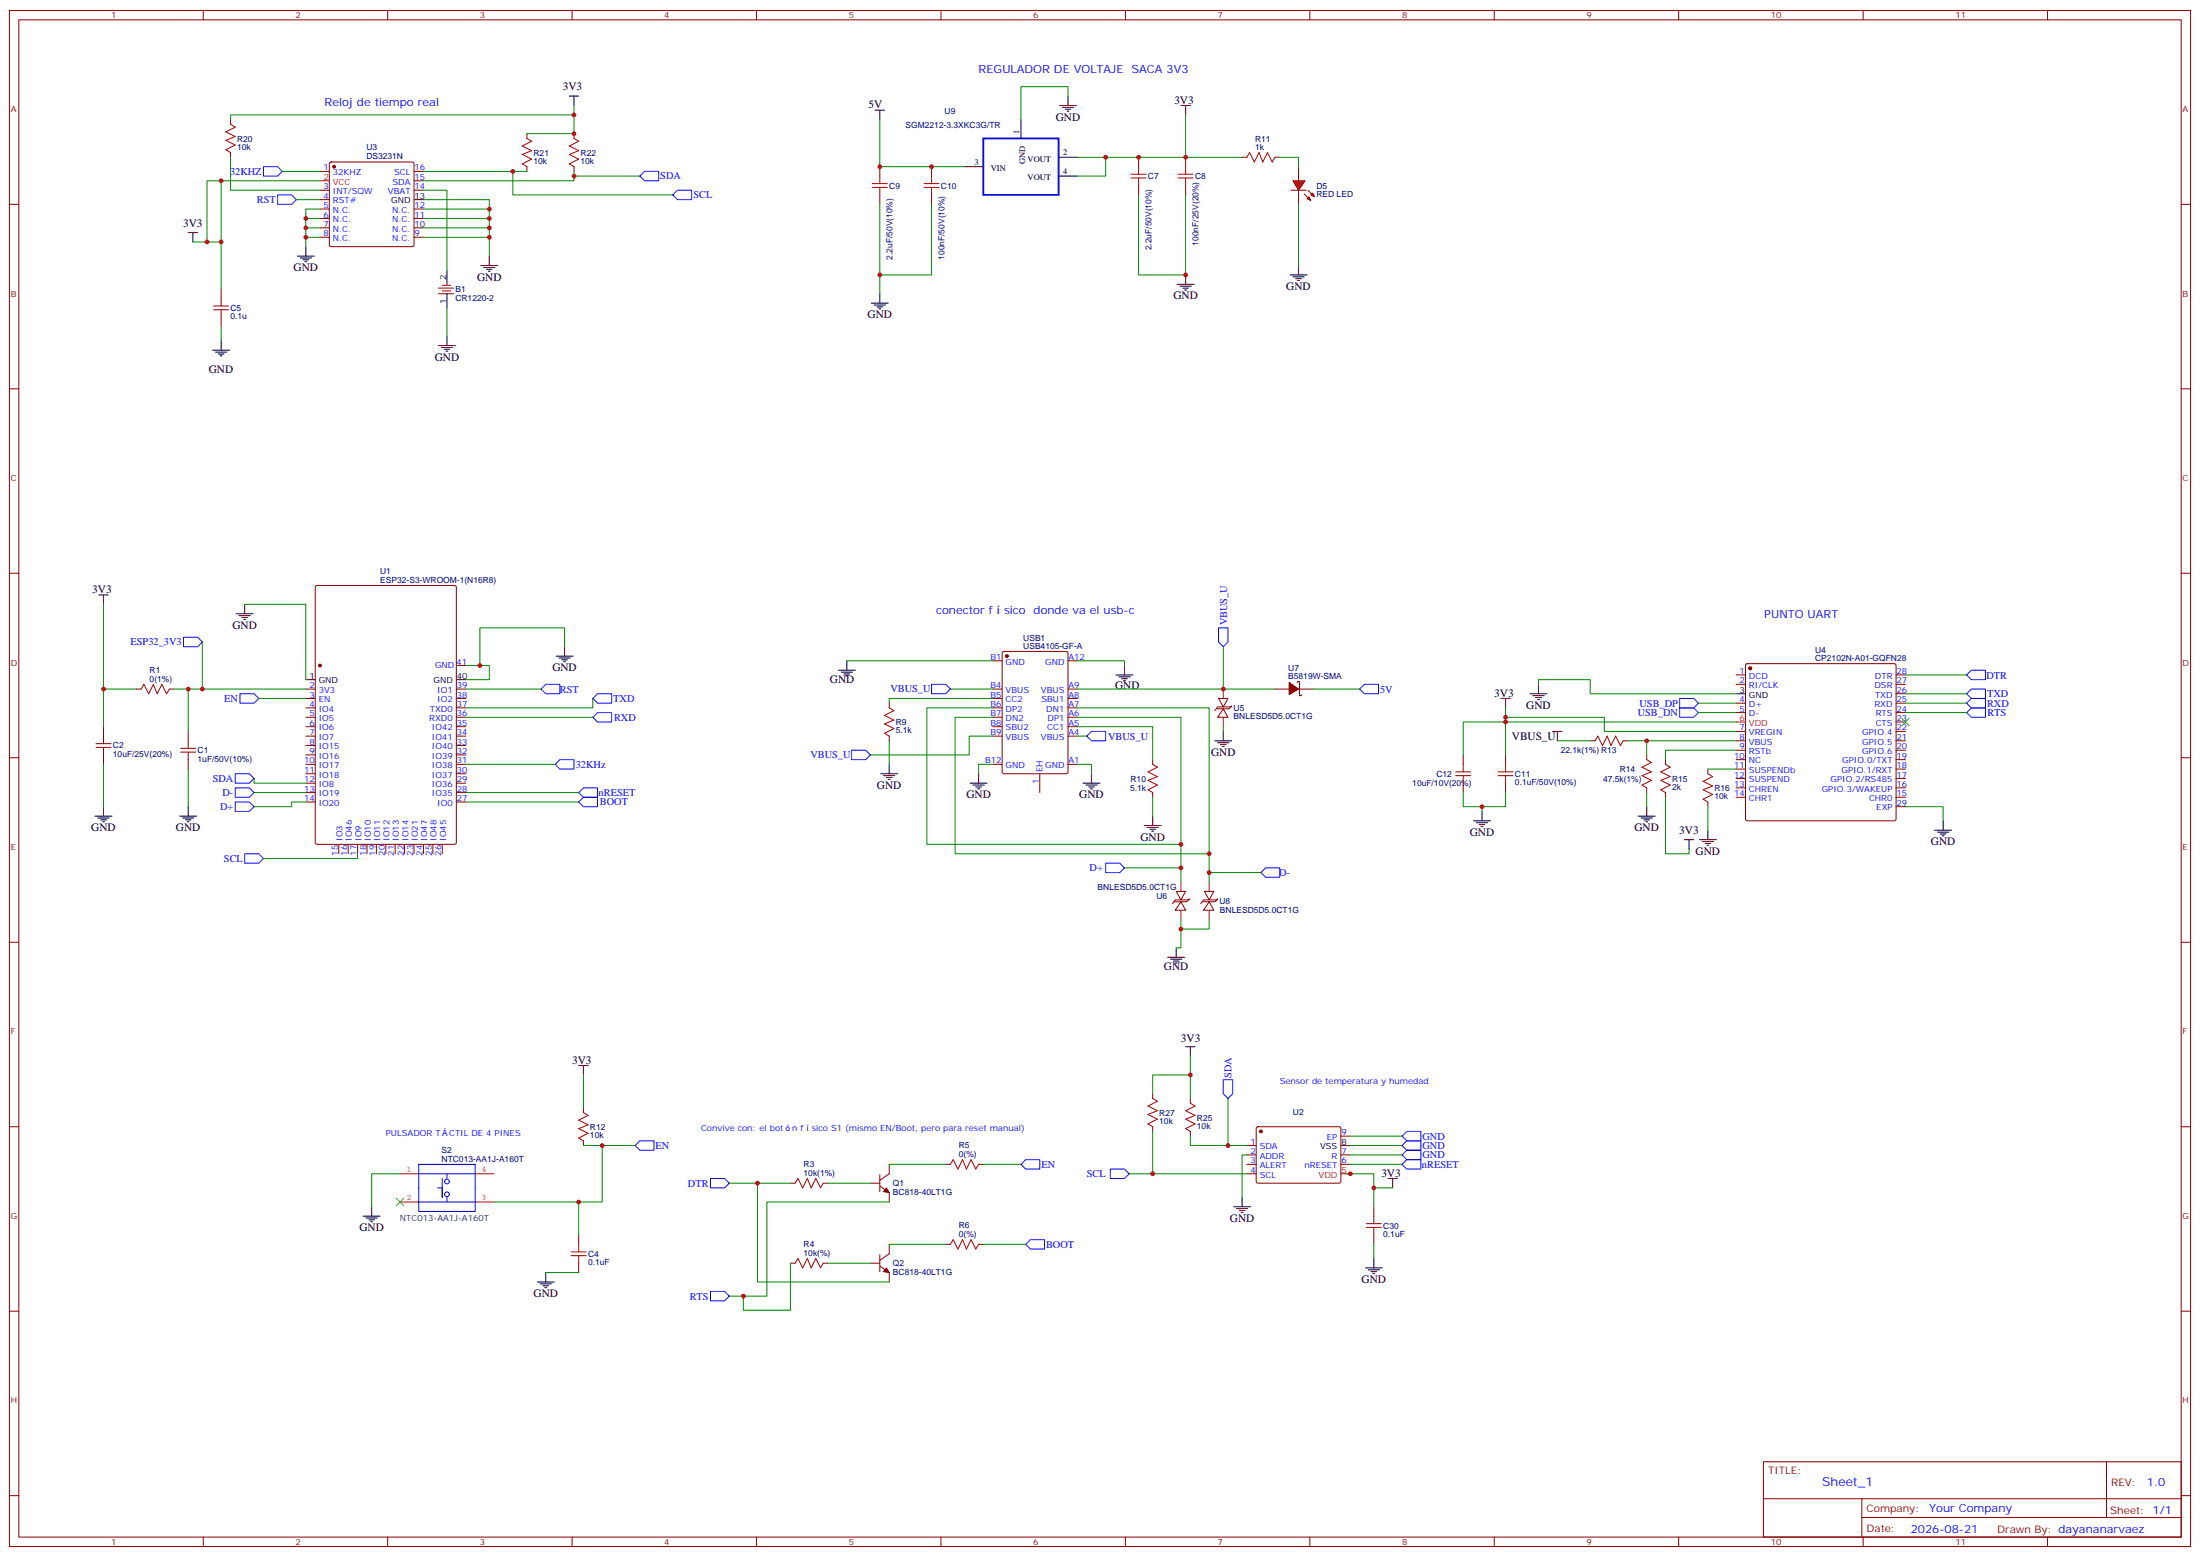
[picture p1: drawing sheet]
<svg xmlns="http://www.w3.org/2000/svg" width="825mm" height="583mm" viewBox="0 0 825 583" stroke-linecap="round" stroke-linejoin="round" font-family="sans-serif">
<g fill="none" stroke="#870000" stroke-width=".37">
<path d="M3.5 3.9h817.8v575.7h-817.8zM7.1 7.4h810.6v568.7h-810.6zM76.2 3.9v3.5M145.3 3.9v3.5M214.5 3.9v3.5M283.6 3.9v3.5M352.8 3.9v3.5M421.9 3.9v3.5M491.1 3.9v3.5M560.2 3.9v3.5M629.4 3.9v3.5M698.5 3.9v3.5"/>
<path d="M767.6 3.9v3.5M86.4 44.8v1.8M86.4 57.2v1.7M197.6 50.1v1.8M215.2 50.1v1.8M426.9 58.9v3.6M444.5 58.9v3.6M465.7 58.9h1.7M478 58.9h1.8M3.5 76.6h3.6M119.9 64.2h3.6M119.9 71.3h3.6"/>
<path d="M119.9 74.8h3.6M119.9 78.4h3.6M123.7 60.9l.5-.2h30.3l.5 .2 .2 .5v30.4l-.2 .5-.5 .2h-30.3l-.5-.3-.2-.4v-30.4zM155.2 64.2h3.5M155.2 71.3h3.5M155.2 78.4h3.5M155.2 67.8h3.5M197.6 62.5v1.7M215.2 62.5v1.7M426.9 69.5v3.6M444.5 69.5v3.6M817.7 76.6h3.6"/>
<path d="M119.9 81.9h3.6M119.9 85.4h3.6M119.9 88.9h3.6M155.2 81.9h3.5M155.2 85.4h3.5M155.2 88.9h3.5M82.9 108.3v3.6M82.9 118.9v3.5M164.4 110.1h5.6M164.4 108h5.6M165.8 109h3.2M165.8 106.9h3.2"/>
<path d="M3.5 145.7h3.6M817.7 145.7h3.6M3.5 214.9h3.6M118.4 219.7l.5-.2h51.5l.6 .4 .1 95.9-.5 .6-51.7 .1-.7-.5v-95.8zM817.7 214.9h3.6M51.2 258.3h1.7M63.5 258.3h1.8M114.7 258.3h3.5M171.1 258.3h3.5M171.1 249.4h3.5M372.2 258.3h3.5M372.2 247.7h3.5"/>
<path d="M375.9 244.4l.5-.2h23.3l.6 .4 .1 44.7-.5 .7h-23.5l-.6-.4-.1-44.7zM400.4 258.3h3.5M400.4 247.7h3.5M478 258.3h5.3M486.5 255.8v-.4h.7v5.3h.7v-.3M486.8 258.3h5.3M38.8 272.4v3.5M70.6 274.1v3.6M114.7 261.8h3.5M114.7 265.3h3.5M114.7 268.9h3.5M114.7 272.4h3.5"/>
<path d="M114.7 275.9h3.5M114.7 279.4h3.5M171.1 261.8h3.5M171.1 265.3h3.5M171.1 268.9h3.5M171.1 272.4h3.5M171.1 275.9h3.5M171.1 279.4h3.5M333.4 263.6v1.7M333.4 275.9v1.8M372.2 261.8h3.5M372.2 265.3h3.5"/>
<path d="M372.2 268.9h3.5M372.2 272.4h3.5M372.2 275.9h3.5M400.4 261.8h3.5M400.4 265.3h3.5M400.4 268.9h3.5M400.4 272.4h3.5M400.4 275.9h3.5M456.8 261.8h3.6l-1.8 3.2zM458.6 265.7l1.8 3.2h-3.9zM461.1 265h-4.6l-1.1 1.4M461.4 265l.4-.4-1.1 1.1h-4.6"/>
<path d="M3.5 284h3.6M38.8 283v3.5M70.6 284.7v3.6M114.7 283h3.5M114.7 286.5h3.5M114.7 290h3.5M114.7 293.5h3.5M114.7 297.1h3.5M171.1 283h3.5M171.1 286.5h3.5M171.1 290h3.5M171.1 293.5h3.5"/>
<path d="M171.1 297.1h3.5M372.2 286.5h3.5M389.8 290v7.1M400.4 286.5h3.5M432.2 284.7v1.8M432.2 297.1v1.7M817.7 284h3.6M114.7 300.6h3.5M127 316.5v3.5M130.5 316.5v3.5M134.1 316.5v3.5M137.6 316.5v3.5"/>
<path d="M141.1 316.5v3.5M144.6 316.5v3.5M148.2 316.5v3.5M151.7 316.5v3.5M155.2 316.5v3.5M158.7 316.5v3.5M162.3 316.5v3.5M165.8 316.5v3.5M171.1 300.6h3.5M441 334.1h3.5l-1.8 3.2zM442.7 338l1.8 3.2h-3.9zM445.2 337.3h-4.6l-1 1.4"/>
<path d="M445.6 337.3l.3-.4-1 1.1h-4.6M451.6 334.1h3.5l-1.8 3.2zM453.3 338l1.8 3.2h-3.9zM455.8 337.3h-4.6l-1.1 1.4M456.1 337.3l.4-.4-1.1 1.1h-4.6M3.5 353.2h3.6M817.7 353.2h3.6M3.5 422.3h3.6M333.4 436.4v3.5l-3.6 2.5M354.5 436.4h1.8M366.9 436.4h1.8M467.4 436.4h3.6"/>
<path d="M467.4 432.9h3.6M467.4 439.9h3.6M467.4 429.4h3.6M471.2 422.5l.5-.2 30.6 .1 .4 .6-.1 20-.6 .5-30.6-.1-.4-.6v-19.8zM502.7 436.4h3.5M502.7 425.8h3.5M502.7 432.9h3.5M817.7 422.3h3.6M296.3 443.5h1.8M308.7 443.5h1.7M326.3 443.5h3.5M329.8 444.5l3.6 2.5v3.5"/>
<path d="M329.8 440.3v6.4M217 462.9v3.5M217 473.5v3.5M296.3 473.5h1.8M308.7 473.5h1.7M326.3 473.5h3.5M329.8 474.5l3.6 2.5v3.5M329.8 470.3v6.3M333.4 466.4v3.5l-3.6 2.5M354.5 466.4h1.8M366.9 466.4h1.8M3.5 491.5h3.6"/>
<path d="M817.7 491.5h3.6M661.1 547.9h156.6v28.2h-156.6zM789.7 547.9v20.9M3.5 560.6h3.6M76.2 576.1v3.5M145.3 576.1v3.5M214.5 576.1v3.5M283.6 576.1v3.5M352.8 576.1v3.5M421.9 576.1v3.5M491.1 576.1v3.5M560.2 576.1v3.5"/>
<path d="M629.4 576.1v3.5M661.1 561.7h156.5M698 568.8h119.6M698 561.7v14.2M698.5 576.1v3.5M767.6 576.1v3.5M817.7 560.6h3.6"/>
</g>
<g fill="#870000" stroke="#870000" stroke-width=".37">
<path d="M332.3 445.2l1.1 1.8-2.1-.3z"/>
<path d="M332.3 475.2l1.1 1.8-2.1-.4z"/>
<path d="M483.3 255.8l3.5 2.5-3.5 2.1z"/>
<circle cx="119.9" cy="249.4" r=".53"/>
<circle cx="472.7" cy="424.1" r=".53"/>
<circle cx="125.2" cy="62.5" r=".53"/>
<circle cx="377.5" cy="245.9" r=".53"/>
</g>
<g fill="none" stroke="#000" stroke-width=".37">
<path d="M213.4 36h3.6M215.2 36v3.5M382.8 44.8v7.1M396.9 58.9h7M155.2 74.8h3.5M361.6 62.5h7.1M396.9 66h7M70.6 87.2h3.5M72.3 87.2v3.5M111.5 96h6.3M112.5 96.7h4.3M113.6 97.4h2.1"/>
<path d="M114.3 98.1h.7M114.7 92.5v3.5M180.3 99.5h6.3M183.4 96v3.5M167.6 101.3v5.3M167.6 110.1v5.3M181.3 100.2h4.3M182.4 100.9h2.1M183.1 101.6h.7M79.7 131.3h6.4M80.8 132h4.2M81.8 132.7h2.2"/>
<path d="M82.5 133.4h.8M82.9 127.7v3.6M37 223h3.6M38.8 223v3.5M88.5 230h6.4M89.6 230.8h4.2M90.7 231.5h2.1M91.4 232.2h.7M91.7 226.5v3.5M114.7 254.7h3.5M171.1 254.7h3.5M208.5 245.9h6.3"/>
<path d="M209.5 246.6h4.3M210.6 247.3h2.1M211.3 248h.7M211.7 242.4v3.5M314.3 251.2h6.4M315.4 251.9h4.2M316.4 252.6h2.2M317.1 253.3h.8M317.5 247.7v3.5M418.4 253h6.3M419.5 253.7h4.2M420.5 254.4h2.1"/>
<path d="M421.2 255.1h.7M421.6 249.4v3.6M455.4 277.7h6.4M456.5 278.4h4.2M457.6 279.1h2.1M458.3 279.8h.7M458.6 274.1v3.6M330.2 290h6.3M331.3 290.7h4.2M332.3 291.4h2.1M333 292.1h.7M333.4 286.5v3.5"/>
<path d="M363.7 293.5h6.4M364.8 294.3h4.2M365.8 295h2.1M366.5 295.7h.7M366.9 290v3.5M406 293.5h6.4M407.1 294.3h4.2M408.2 295h2.1M408.9 295.7h.7M409.2 290v3.5M35.6 305.9h6.4M36.7 306.6h4.2"/>
<path d="M37.7 307.3h2.2M38.5 308h.7M38.8 302.4v3.5M67.4 305.9h6.3M68.4 306.6h4.3M69.5 307.3h2.1M70.2 308h.7M70.6 302.4v3.5M429 309.4h6.3M430 310.1h4.3M431.1 310.8h2.1M431.8 311.5h.7"/>
<path d="M432.2 305.9v3.5M437.8 358.8h6.3M438.9 359.5h4.2M441 355.3v3.5M439.9 360.2h2.1M440.6 360.9h.7M502.7 429.4h3.5M136.2 455.8h6.3M137.2 456.5h4.3M138.3 457.2h2.1M139 457.9h.7M139.3 452.3v3.5"/>
<path d="M204.6 477v3.5M201.4 480.5h6.4M202.5 481.2h4.2M203.6 481.9h2.1M204.3 482.6h.7"/>
</g>
<g fill="none" stroke="#a10000" stroke-width=".37">
<path d="M86.4 46.6l1.8 1.1-3.5 1.7 3.5 1.8-3.5 1.4 3.5 1.8-3.5 1.7 1.7 1.1M197.6 51.9l1.7 1.1-3.5 1.7 3.5 1.8-3.5 1.4 3.5 1.8-3.5 1.7 1.8 1.1M215.2 51.9l1.8 1.1-3.6 1.7 3.6 1.8-3.6 1.4 3.6 1.8-3.6 1.7 1.8 1.1M467.4 58.9l1.1-1.7 1.8 3.5 1.7-3.5 1.4 3.5 1.8-3.5 1.8 3.5 1-1.8M424 66.7h5.7M424 65.3h5.7M426.9 62.5v2.8M426.9 66.7v2.8M441.7 66.7h5.6M441.7 65.3h5.6M444.5 62.5v2.8M444.5 66.7v2.8"/>
<path d="M80.1 116.1h5.6M80.1 114.7h5.6M82.9 111.9v2.8M82.9 116.1v2.8M52.9 258.3l1.1-1.8 1.7 3.5 1.8-3.5 1.4 3.5 1.8-3.5 1.7 3.5 1.1-1.7M36 278.7h5.6M38.8 275.9v2.8M70.6 277.7v2.8M333.4 265.3l1.7 1.1-3.5 1.7 3.5 1.8-3.5 1.4 3.5 1.8-3.5 1.7 1.8 1.1M36 280.1h5.6M38.8 280.1v2.9M67.7 281.9h5.7"/>
<path d="M67.7 280.5h5.7M70.6 281.9v2.8M432.2 286.5l1.7 1-3.5 1.8 3.5 1.8-3.5 1.4 3.5 1.8-3.5 1.7 1.8 1.1M356.3 436.4l1.1-1.7 1.7 3.5 1.8-3.5 1.4 3.5 1.8-3.5 1.7 3.5 1.1-1.8M298.1 443.5l1.1-1.8 1.7 3.5 1.8-3.5 1.4 3.5 1.8-3.5 1.7 3.5 1.1-1.7M214.1 470.6h5.7M214.1 469.2h5.7M217 466.4v2.8M217 470.6v2.9M298.1 473.5l1.1-1.8 1.7 3.5 1.8-3.5 1.4 3.5 1.8-3.5 1.7 3.5 1.1-1.7M356.3 466.4l1.1-1.8 1.7 3.6 1.8-3.6 1.4 3.6 1.8-3.6 1.7 3.6 1.1-1.8"/>
</g>
<g fill="none" stroke="#008700" stroke-width=".37">
<path d="M215.2 39.5v3.6M86.4 44.8v-1.7h128.8v7h-17.6M86.4 58.9v12.4h33.5M158.7 71.3h8.9v30M158.7 74.8h24.7v21.2M158.7 64.2h38.9M158.7 78.4h24.7M192.3 64.2v8.9h59.9M215.2 64.2v3.6h-56.5M215.2 66h24.7M158.7 81.9h24.7M158.7 85.4h24.7"/>
<path d="M158.7 88.9h24.7M38.8 226.5v31.8M91.7 226.5h23v28.2M51.2 258.3h-12.4v14.1M65.3 258.3h49.4M70.6 258.3v15.8M75.8 240.6v17.7M174.6 249.4h8.8v5.3h-8.8M211.7 242.4v-7.1h-31.8v14.1M317.5 247.7h54.7M356.3 258.3h15.9M403.9 247.7h17.7v1.7"/>
<path d="M458.6 242.4v15.9h-54.7M458.6 258.3h19.4M492.1 258.3h17.7M97 261.8h17.7M174.6 268.9h47.6M222.2 261.8v3.5h-47.6M333.4 277.7v8.8M372.2 261.8h-38.8v1.8M372.2 268.9h-14.1v51.1h95.2M372.2 265.3h-24.7v51.2h95.2M372.2 275.9h-8.8v7.1h-37.1M403.9 268.9h38.8v61.7"/>
<path d="M403.9 265.3h49.4v65.3M403.9 272.4h28.3v12.3M403.9 275.9h3.6M458.6 272.4v1.7M38.8 286.5v15.9M70.6 288.3v14.1M95.2 291.8v1.7h19.5M174.6 286.5h33.5M372.2 286.5h-5.3v3.5M403.9 286.5h5.3v3.5M432.2 298.8v7.1M174.6 300.6h42.4"/>
<path d="M134.1 320v1.8h-35.3M442.7 344.7v10.6h-1.7M453.3 344.7v3.5h-10.6M149.9 439.9h-10.6v12.4M333.4 436.4h21.1M368.7 436.4h14.1M185.2 450.5h31.8v12.4M273.4 443.5h10.6M296.3 443.5h-12.3v37h49.4M310.4 443.5h15.9M333.4 450.5h-45.9v35.3h-14.1M204.6 477h12.4"/>
<path d="M310.4 473.5h15.9M333.4 466.4h21.1M368.7 466.4h15.8"/>
</g>
<g fill="none" stroke="#00f" stroke-width=".37">
<path d="M104.1 73.1h5.3l1.7 1.7-1.7 1.8h-5.3zM241.7 64.2h5.2v3.6h-5.2l-1.8-1.8zM254 71.3h5.3v3.5h-5.3l-1.8-1.7zM68.8 238.9h5.3l1.7 1.7-1.7 1.8h-5.3zM456.8 235.3h3.6v5.3l-1.8 1.8-1.8-1.8zM202.8 258.3l1.8-1.8h5.3v3.5h-5.3zM349.2 256.5h5.3l1.8 1.8-1.8 1.7h-5.3zM509.8 258.3l1.7-1.8h5.3v3.5h-5.3zM90 260h5.2l1.8 1.8-1.8 1.8h-5.2zM222.2 261.8l1.8-1.8h5.3v3.6h-5.3zM222.2 268.9l1.8-1.8h5.3v3.5h-5.3zM407.5 275.9l1.7-1.8h5.3v3.6h-5.3z"/>
<path d="M88.2 290h5.3l1.7 1.8-1.7 1.7h-5.3zM88.2 295.3h5.3l1.7 1.8-1.7 1.7h-5.3zM208.1 286.5l1.8-1.8h5.3v3.6h-5.3zM319.3 281.2h5.3l1.7 1.8-1.7 1.7h-5.3zM88.2 300.6h5.3l1.7 1.8-1.7 1.7h-5.3zM217 300.6l1.7-1.8h5.3v3.6h-5.3zM91.7 320h5.3l1.8 1.8-1.8 1.7h-5.3zM238.1 429.4l1.8-1.8h5.3v3.5h-5.3zM382.8 436.4l1.7-1.7h5.3v3.5h-5.3zM266.3 441.7h5.3l1.8 1.8-1.8 1.7h-5.3zM384.5 466.4l1.8-1.8h5.3v3.6h-5.3zM266.3 484h5.3l1.8 1.8-1.8 1.8h-5.3z"/>
</g>
<g fill="none" stroke="#00c" stroke-width=".37">
<path d="M157 436.4h21.2v17.7h-21.2zM157 439.9h21.2M167.6 439.9v1.8M157 450.5h21.2M165.8 441.7v7.1v-3.6h-1.8M167.6 448.8v1.7"/>
<circle cx="167.6" cy="442.8" r=".88"/>
<circle cx="167.6" cy="447.6" r=".88"/>
</g>
<path d="M119.9 67.8h3.6M149.9 439.9h7M178.3 439.9h6.9M502.7 439.9h3.5M149.9 450.5h7M178.3 450.5h6.9" fill="none" stroke="#f00" stroke-width=".37"/>
<path d="M458.6 258.3v3.5M458.6 268.9v3.5M442.7 330.6v3.5M453.3 330.6v3.5M442.7 341.2v3.5M453.3 341.2v3.5" fill="none" stroke="#8c2424" stroke-width=".37"/>
<path d="M368.7 51.9h28.2v21.2h-28.2z" fill="none" stroke="#00f" stroke-width=".71"/>
<g fill="#f00" stroke="#870000" stroke-width=".37">
<path d="M484.7 67.8h4.6l-2.5 3.5z"/>
<path d="M484 71.3h5.7z"/>
</g>
<g fill="#870000" stroke="#870000" stroke-width=".37">
<path d="M490.4 71.3l1.4 1.4z"/>
<path d="M488.9 72.7l1.5 1.4z"/>
</g>
<g fill="#f00" stroke="#870000" stroke-width=".37">
<path d="M491.4 73.1l.7-.7 .7 1.4z"/>
<path d="M490 74.5l.7-.7 .7 1.4z"/>
</g>
<g fill="none" stroke="#870000" stroke-width=".37">
<path d="M329.8 62.5v3.5M329.8 73.1v3.5M349.2 62.5v3.5M349.2 73.1v3.5M486.8 62.5v5.3M486.8 71.3v5.3M650.9 253h3.5M650.9 256.5h3.5M654.6 249l.5-.3h55l.5 .3 .2 .4v57.6l-.2 .5-.5 .2h-55l-.5-.3-.2-.4v-57.6zM710.8 253h3.6M710.8 256.5h3.6M596.2 277.7h1.8"/>
<path d="M608.5 277.7h1.8M650.9 263.6h3.5M650.9 267.1h3.5M650.9 274.1h3.5M650.9 277.7h3.5M710.8 263.6h3.6M710.8 267.1h3.6M710.8 274.1h3.6M710.8 277.7h3.6M710.8 270.6h3.6M710.8 260h3.6M548.6 283v3.5"/>
<path d="M548.6 293.5v3.6M564.4 283v3.5M564.4 293.5v3.6M617.4 283v1.7M617.4 295.3v1.8M624.4 284.7v1.8M624.4 297.1v1.7M640.3 288.3v1.7M650.9 281.2h3.5M650.9 284.7h3.5M650.9 288.3h3.5M650.9 291.8h3.5"/>
<path d="M650.9 295.3h3.5M650.9 298.8h3.5M710.8 281.2h3.6M710.8 284.7h3.6M710.8 288.3h3.6M710.8 291.8h3.6M710.8 295.3h3.6M710.8 298.8h3.6M640.3 300.6v1.8M710.8 302.4h3.6M218.7 415.3v1.7M432.2 410v1.7"/>
<path d="M446.3 411.7v1.8M218.7 427.6v1.8M432.2 422.3v1.8M446.3 424.1v1.7M515.1 452.3v3.5M515.1 462.9v3.5"/>
</g>
<g fill="none" stroke="#008700" stroke-width=".37">
<path d="M400.4 36v-3.5h-17.6v12.3M329.8 44.8v17.7h31.8M403.9 58.9h61.8M414.5 58.9v7.1h-10.6M444.5 43.1v15.8M479.8 58.9h7v3.6M82.9 67.8v22.9M105.8 64.2h14.1M111.1 74.8h8.8M119.9 78.4h-5.2v14.1M119.9 67.8h-42.3v22.9M329.8 76.6v33.5"/>
<path d="M349.2 76.6v26.4h-19.4M426.9 73.1v29.9h17.6v-29.9M486.8 76.6v22.9M72.3 90.7h10.6v17.6M114.7 81.9h5.2M114.7 85.4h5.2M114.7 88.9h5.2M167.6 115.4v10.6M82.9 122.4v5.3M174.6 258.3h28.2M576.8 256.5v-1.8h19.4v5.3h54.7M714.4 253h22.9"/>
<path d="M564.4 268.9h37.1v5.2h49.4M564.4 265.3v5.3h86.5M583.8 277.7h12.4M610.3 277.7h7.1v5.3M617.4 277.7h33.5M636.8 263.6h14.1M636.8 267.1h14.1M714.4 260h22.9M714.4 263.6h22.9M714.4 267.1h22.9M95.2 297.1h19.5M174.6 297.1h42.4"/>
<path d="M548.6 297.1v5.3h15.8v-5.3M548.6 283v-12.4h15.8v12.4M617.4 297.1v5.3M624.4 298.8v21.2h8.8v-1.8M640.3 288.3h10.6M650.9 281.2h-26.5v3.5M114.7 300.6h-5.3v1.8h-14.2M555.6 302.4v1.7M640.3 302.4v8.8M714.4 302.4h14.1v5.3M421.6 325.3h21.1M453.3 327.1h19.4"/>
<path d="M446.3 395.9v7M218.7 402.9v12.4M432.2 410v-7.1h14.1v8.8M460.4 411.7v17.7M218.7 429.4h19.4M225.8 429.4v21.1h-8.8M423.3 439.9h44.1M432.2 424.1v15.8M446.3 425.8v3.6h21.1M467.4 432.9h-1.7v15.9M504.5 439.9h10.6v12.4M506.2 429.4h19.4"/>
<path d="M506.2 425.8h19.4M506.2 432.9h19.4M506.2 436.4h19.4M515.1 445.2h7M296.3 473.5v17.6h-17.6v-5.3M515.1 466.4v5.3"/>
</g>
<g fill="none" stroke="#000" stroke-width=".37">
<path d="M397.2 39.5h6.4M400.4 36v3.5M442.7 39.5h3.6M444.5 39.5v3.6M328.1 41.3h3.5M329.8 41.3v3.5M398.3 40.3h4.2M399.3 41h2.2M400 41.7h.8M486.8 99.5v3.5M326.7 113.6h6.3M327.7 114.3h4.3"/>
<path d="M328.8 115h2.1M329.5 115.7h.7M329.8 110.1v3.5M441.3 106.6h6.4M442.4 107.3h4.2M443.4 108h2.2M444.1 108.7h.8M444.5 103v3.6M483.7 103h6.3M484.7 103.8h4.2M485.8 104.5h2.1M486.5 105.2h.7"/>
<path d="M164.4 129.5h6.3M165.5 130.2h4.2M166.5 130.9h2.1M167.2 131.6h.7M167.6 126v3.5M576.8 256.5v3.5M562.7 261.8h3.5M564.4 261.8v3.5M573.6 260h6.4M574.7 260.7h4.2M575.7 261.4h2.1M576.4 262.1h.7"/>
<path d="M582.1 274.1h3.5M583.8 274.1v3.6M650.9 260h3.5M552.4 307.7h6.4M553.5 308.4h4.2M554.6 309.1h2.1M555.3 309.8h.7M555.6 304.1v3.6M614.2 305.9h6.3M615.2 306.6h4.3M616.3 307.3h2.1M617 308h.7"/>
<path d="M617.4 302.4v3.5M631.5 314.7h3.5M633.2 314.7v3.5M637.1 314.7h6.4M638.2 315.4h4.2M639.2 316.1h2.1M639.9 316.8h.7M640.3 311.2v3.5M725.3 311.2h6.4M726.4 311.9h4.2M727.4 312.6h2.1M728.1 313.3h.7"/>
<path d="M728.5 307.7v3.5M217 399.4h3.5M218.7 399.4v3.5M444.5 392.3h3.5M446.3 392.3v3.6M462.5 452.3h6.3M463.5 453h4.3M464.6 453.7h2.1M465.3 454.4h.7M465.7 448.8v3.5M520.3 441.7h3.6M522.1 441.7v3.5"/>
<path d="M511.9 475.2h6.3M512.9 475.9h4.3M514 476.6h2.1M514.7 477.3h.7M515.1 471.7v3.5"/>
</g>
<g fill="none" stroke="#a10000" stroke-width=".37">
<path d="M327 70.2h5.7M327 68.8h5.7M329.8 66v2.8M329.8 70.2v2.9M346.4 70.2h5.7M346.4 68.8h5.7M349.2 66v2.8M349.2 70.2v2.9M598 277.7l1-1.8 1.8 3.5 1.7-3.5 1.5 3.5 1.7-3.5 1.8 3.5 1-1.7M545.7 290.7h5.7M545.7 289.3h5.7M548.6 286.5v2.8"/>
<path d="M548.6 290.7v2.8M561.6 290.7h5.7M561.6 289.3h5.7M564.4 286.5v2.8M564.4 290.7v2.8M617.4 284.7l1.7 1.1-3.5 1.7 3.5 1.8-3.5 1.4 3.5 1.8-3.5 1.8 1.8 1M624.4 286.5l1.8 1-3.5 1.8 3.5 1.8-3.5 1.4 3.5 1.8-3.5 1.7 1.7 1.1M640.3 290l1.8 1.1-3.6 1.7 3.6 1.8-3.6 1.4 3.6 1.8-3.6 1.7 1.8 1.1M218.7 417l1.8 1.1-3.5 1.7 3.5 1.8-3.5 1.4 3.5 1.8-3.5 1.7 1.7 1.1M432.2 411.7l1.7 1.1-3.5 1.7 3.5 1.8-3.5 1.4 3.5 1.8-3.5 1.8 1.8 1M446.3 413.5l1.7 1-3.5 1.8 3.5 1.8-3.5 1.4 3.5 1.8-3.5 1.7 1.8 1.1M512.2 458.6h5.7"/>
<path d="M515.1 455.8v2.8M512.2 460.1h5.7M515.1 460.1v2.8"/>
</g>
<g fill="none" stroke="#00f" stroke-width=".37">
<path d="M98.8 62.5h5.3l1.7 1.7-1.7 1.8h-5.3zM737.3 253l1.8-1.8h5.3v3.5h-5.3zM739.1 258.3h5.3v3.5h-5.3l-1.8-1.8zM629.7 261.8h5.3l1.8 1.8-1.8 1.7h-5.3zM629.7 265.3h5.3l1.8 1.8-1.8 1.8h-5.3zM737.3 267.1l1.8-1.8h5.3v3.6h-5.3zM739.1 261.8h5.3v3.5h-5.3l-1.8-1.7zM217 297.1l1.7-1.8h5.3v3.5h-5.3zM414.5 323.5h5.3l1.8 1.8-1.8 1.8h-5.3zM472.7 327.1l1.8-1.8h5.3v3.5h-5.3zM458.6 404.7h3.5v5.3l-1.7 1.7-1.8-1.7zM416.3 438.2h5.3l1.7 1.7-1.7 1.8h-5.3z"/>
<path d="M525.6 425.8l1.8-1.7h5.3v3.5h-5.3zM525.6 429.4l1.8-1.8h5.3v3.5h-5.3zM525.6 432.9l1.8-1.8h5.3v3.6h-5.3zM525.6 436.4l1.8-1.7h5.3v3.5h-5.3z"/>
</g>
<circle cx="656.2" cy="250.5" r=".53" fill="#870000" stroke="#870000" stroke-width=".37"/>
<path d="M650.9 270.6h3.5" fill="none" stroke="#f00" stroke-width=".37"/>
<path d="M713 269.2l2.8 2.8M715.8 269.2l-2.8 2.8M148.5 449.1l2.8 2.8M151.3 449.1l-2.8 2.8" fill="none" stroke="#3c3" stroke-width=".37"/>
<g fill="#c00">
<circle cx="75.8" cy="258.3" r=".88"/>
<circle cx="70.6" cy="258.3" r=".88"/>
<circle cx="38.8" cy="258.3" r=".88"/>
<circle cx="179.9" cy="249.4" r=".88"/>
<circle cx="284" cy="443.5" r=".88"/>
<circle cx="215.2" cy="50.1" r=".88"/>
<circle cx="215.2" cy="43.1" r=".88"/>
<circle cx="215.2" cy="66" r=".88"/>
<circle cx="192.3" cy="64.2" r=".88"/>
<circle cx="183.4" cy="78.4" r=".88"/>
<circle cx="183.4" cy="81.9" r=".88"/>
<circle cx="183.4" cy="85.4" r=".88"/>
<circle cx="183.4" cy="88.9" r=".88"/>
<circle cx="458.6" cy="258.3" r=".88"/>
<circle cx="453.3" cy="320" r=".88"/>
<circle cx="442.7" cy="316.5" r=".88"/>
<circle cx="442.7" cy="348.2" r=".88"/>
<circle cx="426.9" cy="58.9" r=".88"/>
<circle cx="414.5" cy="58.9" r=".88"/>
<circle cx="444.5" cy="58.9" r=".88"/>
<circle cx="444.5" cy="103" r=".88"/>
<circle cx="349.3" cy="62.5" r=".88"/>
<circle cx="329.8" cy="62.5" r=".88"/>
<circle cx="329.8" cy="103" r=".88"/>
<circle cx="442.7" cy="325.3" r=".88"/>
<circle cx="453.3" cy="327.1" r=".88"/>
<circle cx="114.7" cy="81.9" r=".88"/>
<circle cx="114.7" cy="85.4" r=".88"/>
<circle cx="114.7" cy="88.9" r=".88"/>
<circle cx="77.6" cy="90.7" r=".88"/>
<circle cx="82.9" cy="90.7" r=".88"/>
<circle cx="82.9" cy="67.8" r=".88"/>
<circle cx="278.7" cy="485.8" r=".88"/>
<circle cx="217" cy="450.5" r=".88"/>
<circle cx="225.8" cy="429.4" r=".88"/>
<circle cx="555.6" cy="302.4" r=".88"/>
<circle cx="564.4" cy="270.6" r=".88"/>
<circle cx="617.4" cy="277.7" r=".88"/>
<circle cx="564.4" cy="268.9" r=".88"/>
<circle cx="506.2" cy="439.9" r=".88"/>
<circle cx="446.3" cy="402.9" r=".88"/>
<circle cx="460.4" cy="429.4" r=".88"/>
<circle cx="432.2" cy="439.9" r=".88"/>
<circle cx="515.1" cy="445.2" r=".88"/>
</g>
<text font-size="4.6" fill="#00f" x="683.2" y="556.9">Sheet_1</text>
<g font-size="4.2" fill="#00f">
<text x="366.9" y="27.2">REGULADOR DE VOLTAJE</text>
<text x="424.2" y="27.2">SACA 3V3</text>
<text x="121.7" y="39.5">Reloj de tiempo real</text>
<text x="351" y="230">conector f</text>
<text x="376.4" y="230">sico</text>
<text x="387.5" y="230">donde va el usb-c</text>
<text x="661.5" y="231.8">PUNTO UART</text>
<text x="804.9" y="557.2">1.0</text>
<text x="723.3" y="566.7">Your Company</text>
<text x="716.4" y="574.5">2026-08-21</text>
</g>
<g font-size="4.2">
<text x="211" y="33.9">3V3</text>
<text x="325.6" y="40.6">5V</text>
<text x="440.3" y="38.8">3V3</text>
<text x="395.8" y="45.2">GND</text>
<text x="68.7" y="85.1">3V3</text>
<text x="110.1" y="101.6">GND</text>
<text x="178.9" y="105.2">GND</text>
<text x="439.9" y="112.2">GND</text>
<text x="482.2" y="108.7">GND</text>
<text x="325.3" y="119.3">GND</text>
<text x="163" y="135.1">GND</text>
<text x="78.3" y="139.6">GND</text>
<text x="34.6" y="222.3">3V3</text>
<text x="87.1" y="235.7">GND</text>
<text x="207.1" y="251.6">GND</text>
<text x="311.1" y="256.2">GND</text>
<text x="418" y="258.3">GND</text>
<text x="560.2" y="261.1">3V3</text>
<text x="572.2" y="265.7">GND</text>
<text x="566.8" y="277.3">VBUS_U</text>
<text x="454" y="283.3">GND</text>
<text x="328.8" y="295.7">GND</text>
<text x="362.3" y="299.2">GND</text>
<text x="404.6" y="299.2">GND</text>
<text x="34.2" y="311.5">GND</text>
<text x="66" y="311.5">GND</text>
<text x="612.8" y="311.5">GND</text>
<text x="427.6" y="315.1">GND</text>
<text x="551" y="313.3">GND</text>
<text x="629.6" y="312.6">3V3</text>
<text x="723.9" y="316.8">GND</text>
<text x="635.7" y="320.4">GND</text>
<text x="436.4" y="363.7">GND</text>
<text x="442.7" y="390.6">3V3</text>
<text x="214.5" y="398.7">3V3</text>
<text x="517.9" y="441">3V3</text>
<text x="134.8" y="461.5">GND</text>
<text x="461.1" y="457.9">GND</text>
<text x="510.5" y="480.9">GND</text>
<text x="200" y="486.2">GND</text>
</g>
<g font-size="3.9" fill="#00f">
<text x="86.2" y="65.5">32KHZ</text>
<text x="247.5" y="67.3">SDA</text>
<text x="96.3" y="76.1">RST</text>
<text x="260" y="74.3">SCL</text>
<text x="460.1" y="234.4" transform="rotate(-90 460.1 234.4)">VBUS_U</text>
<text x="49" y="241.9">ESP32_3V3</text>
<text x="744.8" y="254.3">DTR</text>
<text x="84.1" y="263">EN</text>
<text x="209.9" y="259.6">RST</text>
<text x="229.9" y="263.1">TXD</text>
<text x="333.8" y="259.4">VBUS_U</text>
<text x="517.4" y="259.6">5V</text>
<text x="745" y="261.4">TXD</text>
<text x="614" y="268.4">USB_DN</text>
<text x="614.6" y="264.8">USB_DP</text>
<text x="745" y="264.9">RXD</text>
<text x="745.1" y="268.4">RTS</text>
<text x="230.2" y="270.1">RXD</text>
<text x="415.4" y="277.4">VBUS_U</text>
<text x="215.9" y="287.8">32KHz</text>
<text x="303.8" y="284.1">VBUS_U</text>
<text x="79.8" y="293.1">SDA</text>
<text x="83.4" y="298.3">D-</text>
<text x="224.4" y="298.4">nRESET</text>
<text x="82.5" y="303.6">D+</text>
<text x="224.9" y="301.9">BOOT</text>
<text x="84" y="323">SCL</text>
<text x="408.5" y="326.6">D+</text>
<text x="479.6" y="328.4">D-</text>
<text x="461.6" y="404.1" transform="rotate(-90 461.6 404.1)">SDA</text>
<text x="245.8" y="430.6">EN</text>
<text x="533.3" y="427.1">GND</text>
<text x="533.3" y="430.6">GND</text>
<text x="390.4" y="437.7">EN</text>
<text x="533.1" y="437.7">nRESET</text>
<text x="533.3" y="434.2">GND</text>
<text x="407.5" y="441.3">SCL</text>
<text x="257.9" y="444.7">DTR</text>
<text x="392.2" y="467.7">BOOT</text>
<text x="258.6" y="487.1">RTS</text>
</g>
<g font-size="3.9" fill="#800">
<text x="662.9" y="552.5">TITLE:</text>
<text x="791.5" y="557.2">REV:</text>
<text x="699.8" y="566.7">Company:</text>
<text x="791.1" y="567.3">Sheet: 1/1</text>
<text x="699.8" y="574.4">Date:</text>
<text x="748.8" y="574.4">Drawn By: dayananarvaez</text>
</g>
<g font-size="3.2" fill="#800">
<text x="41.6" y="6.9">1</text>
<text x="110.8" y="6.9">2</text>
<text x="179.9" y="6.9">3</text>
<text x="249.1" y="6.9">4</text>
<text x="318.2" y="6.9">5</text>
<text x="387.3" y="6.9">6</text>
<text x="456.5" y="6.9">7</text>
<text x="525.6" y="6.9">8</text>
<text x="594.8" y="6.9">9</text>
<text x="663.9" y="6.9">10</text>
<text x="733.1" y="6.9">11</text>
<text x="4.1" y="42">A</text>
<text x="818.3" y="42">A</text>
<text x="4.1" y="111.2">B</text>
<text x="818.3" y="111.2">B</text>
<text x="4.1" y="180.3">C</text>
<text x="818.3" y="180.3">C</text>
<text x="4.1" y="249.4">D</text>
<text x="818.3" y="249.4">D</text>
<text x="4.1" y="318.6">E</text>
<text x="818.3" y="318.6">E</text>
<text x="4.1" y="387.7">F</text>
<text x="818.3" y="387.7">F</text>
<text x="4.1" y="456.9">G</text>
<text x="818.3" y="456.9">G</text>
<text x="4.1" y="526">H</text>
<text x="818.3" y="526">H</text>
<text x="41.6" y="579.1">1</text>
<text x="110.8" y="579.1">2</text>
<text x="179.9" y="579.1">3</text>
<text x="249.1" y="579.1">4</text>
<text x="318.2" y="579.1">5</text>
<text x="387.3" y="579.1">6</text>
<text x="456.5" y="579.1">7</text>
<text x="525.6" y="579.1">8</text>
<text x="594.8" y="579.1">9</text>
<text x="663.9" y="579.1">10</text>
<text x="733.1" y="579.1">11</text>
</g>
<g font-size="3.2" fill="#000080">
<text x="339.5" y="47.9">SGM2212-3.3XKC3G/TR</text>
<text x="354.1" y="42.6">U9</text>
<text x="88.9" y="53.2">R20</text>
<text x="470.5" y="53.1">R11</text>
<text x="88.9" y="56.2">10k</text>
<text x="137.4" y="59.4">DS3231N</text>
<text x="137.4" y="56.2">U3</text>
<text x="200" y="58.5">R21</text>
<text x="217.7" y="58.5">R22</text>
<text x="470.5" y="56.1">1k</text>
<text x="200" y="61.5">10k</text>
<text x="217.7" y="61.5">10k</text>
<text x="333.4" y="70.8">C9</text>
<text x="352.8" y="70.8">C10</text>
<text x="430.4" y="67.3">C7</text>
<text x="448" y="67.3">C8</text>
<text x="493.5" y="70.8">D5</text>
<text x="493.5" y="73.8">RED LED</text>
<text x="431.7" y="93.9" transform="rotate(-90 431.7 93.9)">2.2uF/50V(10%)</text>
<text x="449.3" y="92.1" transform="rotate(-90 449.3 92.1)">100nF/25V(20%)</text>
<text x="334.6" y="97.4" transform="rotate(-90 334.6 97.4)">2.2uF/50V(10%)</text>
<text x="354" y="97.4" transform="rotate(-90 354 97.4)">100nF/50V(10%)</text>
<text x="170.7" y="112.6">CR1220-2</text>
<text x="170.7" y="109.6">B1</text>
<text x="86.4" y="119.7">0.1u</text>
<text x="86.4" y="116.7">C5</text>
<text x="142.5" y="215.2">U1</text>
<text x="142.5" y="218.4">ESP32-S3-WROOM-1(N16R8)</text>
<text x="383.6" y="243.1">USB4105-GF-A</text>
<text x="383.6" y="240.1">USB1</text>
<text x="680.5" y="244.6">U4</text>
<text x="483" y="251.3">U7</text>
<text x="680.5" y="247.7">CP2102N-A01-GQFN28</text>
<text x="56.1" y="255.4">0(1%)</text>
<text x="56.1" y="252.3">R1</text>
<text x="483" y="254.4">B5819W-SMA</text>
<text x="462.5" y="269.6">BNLESD5D5.0CT1G</text>
<text x="462.5" y="266.5">U5</text>
<text x="335.8" y="274.9">5.1k</text>
<text x="335.8" y="271.8">R9</text>
<text x="42.3" y="280.5">C2</text>
<text x="42.3" y="283.7">10uF/25V(20%)</text>
<text x="74.1" y="285.4">1uF/50V(10%)</text>
<text x="74.1" y="282.3">C1</text>
<text x="585.1" y="282.4">22.1k(1%) R13</text>
<text x="423.8" y="293">R10</text>
<text x="538.5" y="291.2">C12</text>
<text x="568" y="291.2">C11</text>
<text x="601" y="293">47.5k(1%)</text>
<text x="607.3" y="289.5">R14</text>
<text x="626.9" y="293">R15</text>
<text x="423.7" y="296.5">5.1k</text>
<text x="529.5" y="294.8">10uF/10V(20%)</text>
<text x="568" y="294.3">0.1uF/50V(10%)</text>
<text x="626.9" y="296.1">2k</text>
<text x="642.8" y="299.6">10k</text>
<text x="642.8" y="296.5">R16</text>
<text x="411.5" y="333.6">BNLESD5D5.0CT1G</text>
<text x="433.6" y="337.1">U6</text>
<text x="457.2" y="338.9">U8</text>
<text x="457.4" y="342.4">BNLESD5D5.0CT1G</text>
<text x="434.6" y="418.3">R27</text>
<text x="484.7" y="418">U2</text>
<text x="221.2" y="423.5">R12</text>
<text x="434.6" y="421.3">10k</text>
<text x="448.7" y="423.1">10k</text>
<text x="448.7" y="420.1">R25</text>
<text x="221.2" y="426.6">10k</text>
<text x="359.5" y="430.4">R5</text>
<text x="165.6" y="435.4">NTC013-AA1J-A160T</text>
<text x="165.6" y="432.2">S2</text>
<text x="301.3" y="437.5">R3</text>
<text x="359.5" y="433.6">0(%)</text>
<text x="301.3" y="440.7">10k(1%)</text>
<text x="334.8" y="447.8">BC818-40LT1G</text>
<text x="334.8" y="444.6">Q1</text>
<text x="359.5" y="460.4">R6</text>
<text x="518.6" y="460.6">C30</text>
<text x="301.3" y="467.5">R4</text>
<text x="359.5" y="463.6">0(%)</text>
<text x="518.6" y="463.7">0.1uF</text>
<text x="220.5" y="471.1">C4</text>
<text x="301.3" y="470.6">10k(%)</text>
<text x="220.5" y="474.2">0.1uF</text>
<text x="334.8" y="477.8">BC818-40LT1G</text>
<text x="334.8" y="474.6">Q2</text>
</g>
<g font-size="3.2">
<text x="382.1" y="50.1" transform="rotate(-90 382.1 50.1)">1</text>
<text x="398.6" y="58.2">2</text>
<text x="365.3" y="61.8">3</text>
<text x="371.5" y="64.1">VIN</text>
<text x="384.4" y="61.6" transform="rotate(-90 384.4 61.6)">GND</text>
<text x="385.3" y="60.5">VOUT</text>
<text x="398.6" y="65.3">4</text>
<text x="385.3" y="67.6">VOUT</text>
<text x="146.6" y="76.2">GND</text>
<text x="155.4" y="74.5">13</text>
<text x="167.2" y="104.8" transform="rotate(-90 167.2 104.8)">2</text>
<text x="167.2" y="113.9" transform="rotate(-90 167.2 113.9)">1</text>
<text x="116" y="254.4">1</text>
<text x="119.5" y="256.2">GND</text>
<text x="162.5" y="256.2">GND</text>
<text x="171.3" y="254.4">40</text>
<text x="652.2" y="259.7">3</text>
<text x="655.7" y="261.4">GND</text>
<text x="494.9" y="430.8">VSS</text>
<text x="502.9" y="429">8</text>
</g>
<g font-size="3.2" fill="#00f">
<text x="121.3" y="63.9">1</text>
<text x="124.8" y="65.7">32KHZ</text>
<text x="147.8" y="65.7">SCL</text>
<text x="155.4" y="63.9">16</text>
<text x="121.3" y="70.9">3</text>
<text x="147.1" y="69.2">SDA</text>
<text x="155.4" y="70.9">14</text>
<text x="155.4" y="67.4">15</text>
<text x="121.3" y="74.5">4</text>
<text x="121.3" y="78">5</text>
<text x="124.8" y="72.7">INT/SQW</text>
<text x="124.8" y="76.2">RST#</text>
<text x="145.5" y="72.7">VBAT</text>
<text x="155.4" y="78">12</text>
<text x="121.3" y="81.5">6</text>
<text x="124.8" y="79.8">N.C.</text>
<text x="124.8" y="83.3">N.C.</text>
<text x="147" y="83.3">N.C.</text>
<text x="147" y="79.8">N.C.</text>
<text x="155.4" y="81.5">11</text>
<text x="121.3" y="85.1">7</text>
<text x="121.3" y="88.6">8</text>
<text x="124.8" y="86.8">N.C.</text>
<text x="147" y="86.8">N.C.</text>
<text x="155.4" y="88.6">9</text>
<text x="155.4" y="85.1">10</text>
<text x="124.8" y="90.3">N.C.</text>
<text x="147" y="90.3">N.C.</text>
<text x="163.1" y="250.5">GND</text>
<text x="171.1" y="249.1">41</text>
<text x="371.3" y="247.3">B1</text>
<text x="377" y="249.1">GND</text>
<text x="391.8" y="249.1">GND</text>
<text x="400.6" y="247.3">A12</text>
<text x="116" y="257.9">2</text>
<text x="171.3" y="257.9">39</text>
<text x="371.3" y="257.9">B4</text>
<text x="400.6" y="257.9">A9</text>
<text x="652.2" y="252.6">1</text>
<text x="652.2" y="256.2">2</text>
<text x="655.7" y="254.4">DCD</text>
<text x="655.7" y="257.9">RI/CLK</text>
<text x="702.7" y="257.9">DSR</text>
<text x="702.9" y="254.4">DTR</text>
<text x="711" y="256.2">27</text>
<text x="711" y="252.6">28</text>
<text x="116" y="261.4">3</text>
<text x="119.5" y="259.7">3V3</text>
<text x="119.5" y="263.2">EN</text>
<text x="163.9" y="263.2">IO2</text>
<text x="163.9" y="259.7">IO1</text>
<text x="171.3" y="261.4">38</text>
<text x="371.3" y="261.4">B5</text>
<text x="377" y="259.7">VBUS</text>
<text x="377" y="263.2">CC2</text>
<text x="390.3" y="259.7">VBUS</text>
<text x="390.4" y="263.2">SBU1</text>
<text x="400.6" y="261.4">A8</text>
<text x="652.2" y="263.2">4</text>
<text x="703" y="261.4">TXD</text>
<text x="711" y="263.2">25</text>
<text x="711" y="259.7">26</text>
<text x="116" y="265">4</text>
<text x="116" y="268.5">5</text>
<text x="119.5" y="266.7">IO4</text>
<text x="161.2" y="266.7">TXD0</text>
<text x="171.3" y="268.5">36</text>
<text x="171.3" y="265">37</text>
<text x="371.3" y="265">B6</text>
<text x="371.3" y="268.5">B7</text>
<text x="377" y="266.7">DP2</text>
<text x="392.3" y="266.7">DN1</text>
<text x="400.6" y="268.5">A6</text>
<text x="400.6" y="265">A7</text>
<text x="652.2" y="266.7">5</text>
<text x="655.7" y="265">D+</text>
<text x="655.7" y="268.5">D-</text>
<text x="702.7" y="265">RXD</text>
<text x="703.2" y="268.5">RTS</text>
<text x="711" y="266.7">24</text>
<text x="116" y="272">6</text>
<text x="116" y="275.6">7</text>
<text x="119.5" y="270.3">IO5</text>
<text x="119.5" y="273.8">IO6</text>
<text x="160.9" y="270.3">RXD0</text>
<text x="161.9" y="273.8">IO42</text>
<text x="171.3" y="275.6">34</text>
<text x="171.3" y="272">35</text>
<text x="371.3" y="272">B8</text>
<text x="371.3" y="275.6">B9</text>
<text x="377" y="270.3">DN2</text>
<text x="377" y="273.8">SBU2</text>
<text x="392.6" y="273.8">CC1</text>
<text x="392.7" y="270.3">DP1</text>
<text x="400.6" y="275.6">A4</text>
<text x="400.6" y="272">A5</text>
<text x="652.2" y="273.8">7</text>
<text x="655.7" y="275.6">VREGIN</text>
<text x="698.2" y="275.6">GPIO.4</text>
<text x="703.2" y="272">CTS</text>
<text x="711" y="273.8">22</text>
<text x="711" y="270.3">23</text>
<text x="116" y="279.1">8</text>
<text x="119.5" y="277.3">IO7</text>
<text x="119.5" y="280.8">IO15</text>
<text x="161.9" y="280.8">IO40</text>
<text x="161.9" y="277.3">IO41</text>
<text x="171.3" y="279.1">33</text>
<text x="377" y="277.3">VBUS</text>
<text x="390.3" y="277.3">VBUS</text>
<text x="652.2" y="277.3">8</text>
<text x="652.2" y="280.8">9</text>
<text x="655.7" y="279.1">VBUS</text>
<text x="698.2" y="279.1">GPIO.5</text>
<text x="711" y="280.8">20</text>
<text x="711" y="277.3">21</text>
<text x="114" y="286.1">10</text>
<text x="116" y="282.6">9</text>
<text x="119.5" y="284.4">IO16</text>
<text x="119.5" y="287.9">IO17</text>
<text x="161.9" y="287.9">IO38</text>
<text x="161.9" y="284.4">IO39</text>
<text x="171.3" y="286.1">31</text>
<text x="171.3" y="282.6">32</text>
<text x="369.3" y="286.1">B12</text>
<text x="377" y="287.9">GND</text>
<text x="391.8" y="287.9">GND</text>
<text x="400.6" y="286.1">A1</text>
<text x="650.2" y="284.4">10</text>
<text x="650.2" y="287.9">11</text>
<text x="655.7" y="282.6">RSTb</text>
<text x="655.7" y="286.1">NC</text>
<text x="690.6" y="286.1">GPIO.0/TXT</text>
<text x="698.2" y="282.6">GPIO.6</text>
<text x="711" y="287.9">18</text>
<text x="711" y="284.4">19</text>
<text x="114" y="289.7">11</text>
<text x="114" y="293.2">12</text>
<text x="119.5" y="291.4">IO18</text>
<text x="161.9" y="291.4">IO37</text>
<text x="171.3" y="293.2">29</text>
<text x="171.3" y="289.7">30</text>
<text x="389.5" y="293.8" transform="rotate(-90 389.5 293.8)">1</text>
<text x="390.9" y="289.3" transform="rotate(-90 390.9 289.3)">EH</text>
<text x="650.2" y="291.4">12</text>
<text x="655.7" y="289.7">SUSPENDb</text>
<text x="655.7" y="293.2">SUSPEND</text>
<text x="686.3" y="293.2">GPIO.2/RS485</text>
<text x="690.4" y="289.7">GPIO.1/RXT</text>
<text x="711" y="291.4">17</text>
<text x="114" y="296.7">13</text>
<text x="119.5" y="295">IO8</text>
<text x="119.5" y="298.5">IO19</text>
<text x="161.9" y="298.5">IO35</text>
<text x="161.9" y="295">IO36</text>
<text x="171.3" y="296.7">28</text>
<text x="650.2" y="295">13</text>
<text x="650.2" y="298.5">14</text>
<text x="655.7" y="296.7">CHREN</text>
<text x="683" y="296.7">GPIO.3/WAKEUP</text>
<text x="711" y="298.5">15</text>
<text x="711" y="295">16</text>
<text x="114" y="300.2">14</text>
<text x="119.5" y="302">IO20</text>
<text x="163.9" y="302">IO0</text>
<text x="171.3" y="300.2">27</text>
<text x="655.7" y="300.2">CHR1</text>
<text x="700.7" y="300.2">CHR0</text>
<text x="703.4" y="303.8">EXP</text>
<text x="711" y="302">29</text>
<text x="128.4" y="315.2" transform="rotate(-90 128.4 315.2)">IO3</text>
<text x="131.9" y="315.2" transform="rotate(-90 131.9 315.2)">IO46</text>
<text x="135.5" y="315.2" transform="rotate(-90 135.5 315.2)">IO9</text>
<text x="139" y="315.2" transform="rotate(-90 139 315.2)">IO10</text>
<text x="142.5" y="315.2" transform="rotate(-90 142.5 315.2)">IO11</text>
<text x="146" y="315.2" transform="rotate(-90 146 315.2)">IO12</text>
<text x="149.6" y="315.2" transform="rotate(-90 149.6 315.2)">IO13</text>
<text x="153.1" y="315.2" transform="rotate(-90 153.1 315.2)">IO14</text>
<text x="156.6" y="315.2" transform="rotate(-90 156.6 315.2)">IO21</text>
<text x="160.2" y="315.2" transform="rotate(-90 160.2 315.2)">IO47</text>
<text x="163.7" y="315.2" transform="rotate(-90 163.7 315.2)">IO48</text>
<text x="167.2" y="315.2" transform="rotate(-90 167.2 315.2)">IO45</text>
<text x="126.6" y="320.7" transform="rotate(-90 126.6 320.7)">15</text>
<text x="130.2" y="320.7" transform="rotate(-90 130.2 320.7)">16</text>
<text x="133.7" y="320.7" transform="rotate(-90 133.7 320.7)">17</text>
<text x="137.2" y="320.7" transform="rotate(-90 137.2 320.7)">18</text>
<text x="140.8" y="320.7" transform="rotate(-90 140.8 320.7)">19</text>
<text x="144.3" y="320.7" transform="rotate(-90 144.3 320.7)">20</text>
<text x="147.8" y="320.7" transform="rotate(-90 147.8 320.7)">21</text>
<text x="151.3" y="320.7" transform="rotate(-90 151.3 320.7)">22</text>
<text x="154.9" y="320.7" transform="rotate(-90 154.9 320.7)">23</text>
<text x="158.4" y="320.7" transform="rotate(-90 158.4 320.7)">24</text>
<text x="161.9" y="320.7" transform="rotate(-90 161.9 320.7)">25</text>
<text x="165.5" y="320.7" transform="rotate(-90 165.5 320.7)">26</text>
<text x="479.8" y="406.4">Sensor de temperatura y humedad</text>
<text x="144.6" y="425.8">PULSADOR T</text>
<text x="168.4" y="425.8">CTIL DE 4 PINES</text>
<text x="262.8" y="424.1">Convive con: el bot</text>
<text x="296.9" y="424.1">n f</text>
<text x="304.3" y="424.1">sico S1 (mismo EN/Boot, pero para reset manual)</text>
<text x="502.9" y="425.5">9</text>
<text x="468.8" y="429">1</text>
<text x="472.3" y="430.8">SDA</text>
<text x="497.5" y="427.2">EP</text>
<text x="468.8" y="436.1">3</text>
<text x="468.8" y="432.5">2</text>
<text x="472.3" y="437.8">ALERT</text>
<text x="472.3" y="434.3">ADDR</text>
<text x="489.1" y="437.8">nRESET</text>
<text x="499.2" y="434.3">R</text>
<text x="502.9" y="432.5">7</text>
<text x="502.9" y="436.1">6</text>
<text x="468.8" y="439.6">4</text>
<text x="472.3" y="441.4">SCL</text>
</g>
<g font-size="3.2" fill="#f00">
<text x="121.3" y="67.4">2</text>
<text x="124.8" y="69.2">VCC</text>
<text x="652.2" y="270.3">6</text>
<text x="655.7" y="272">VDD</text>
<text x="494.3" y="441.4">VDD</text>
<text x="502.9" y="439.6">5</text>
</g>
<g font-size="3.2" fill="#a54b4b">
<text x="152.5" y="439.3">1</text>
<text x="180.6" y="439.3">4</text>
<text x="152.5" y="449.8">2</text>
<text x="180.6" y="449.8">3</text>
</g>
<text font-size="3.2" fill="#036" x="149.9" y="457.6">NTC013-AA1J-A160T</text>
</svg>
